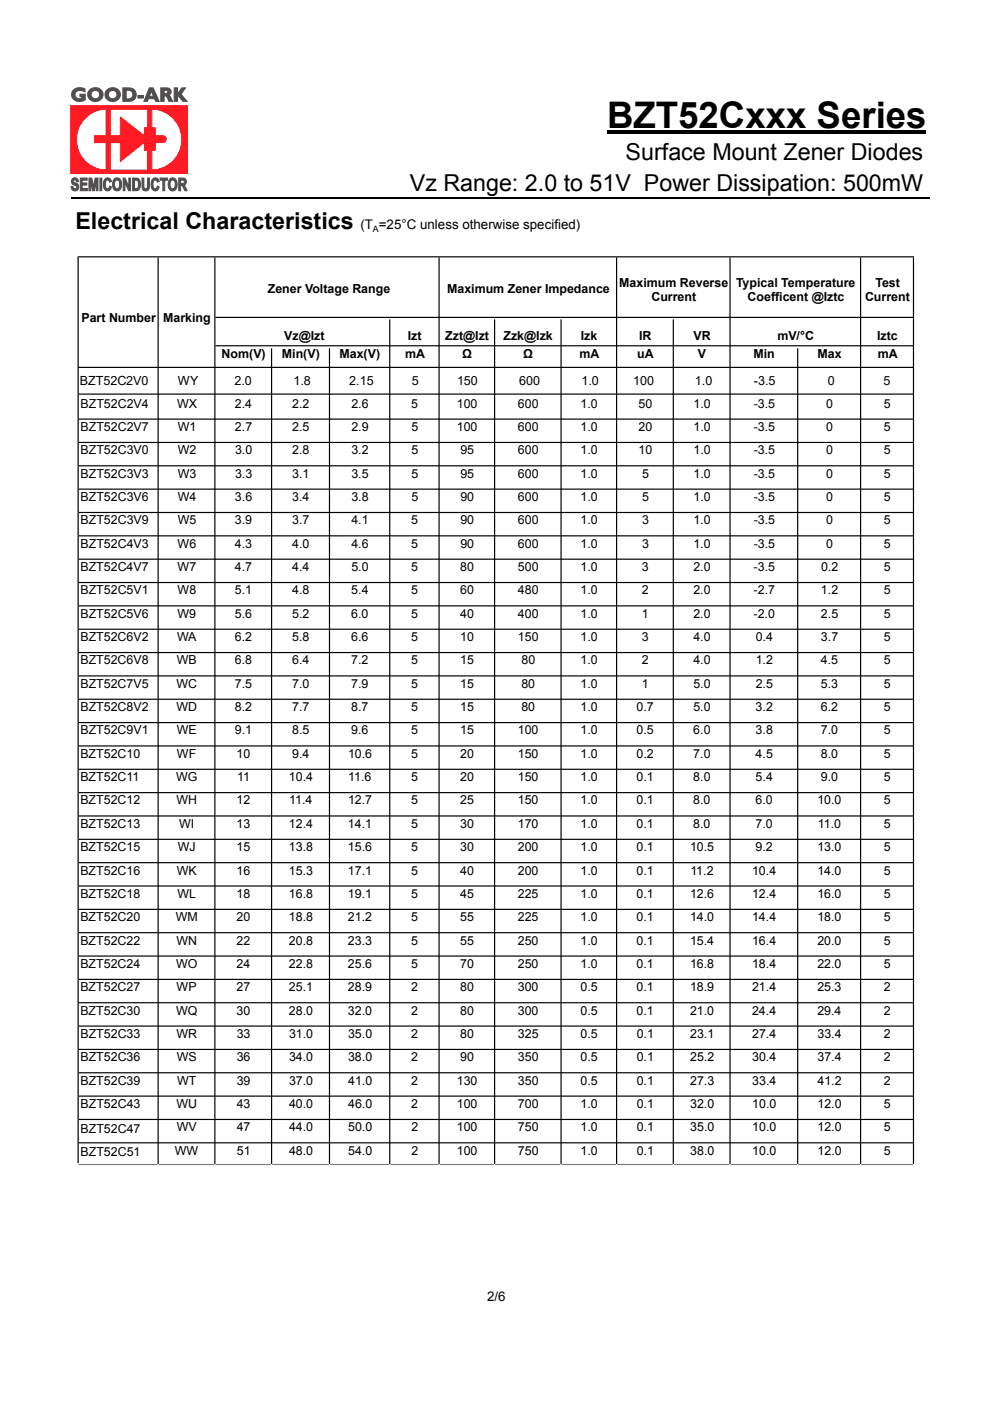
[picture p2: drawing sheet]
<svg xmlns="http://www.w3.org/2000/svg" width="210mm" height="297mm" viewBox="0 0 210 297" stroke-linecap="round" stroke-linejoin="round" font-family="sans-serif">
<g fill="none" stroke="#7f7f7f" stroke-width=".25">
<path d="M16.7 246.9h16.7M33.7 246.9h11.7M45.7 246.9h11.8M57.7 246.9h12.1M70 246.9h12.5M82.8 246.9h10.2M93.3 246.9h11.5M105 246.9h13.9M119.1 246.9h11.6M130.9 246.9h11.8M142.9 246.9h11.8M155 246.9h14.1"/>
<path d="M169.3 246.9h13.1M182.7 246.9h10.9"/>
</g>
<path d="M16.6 54.3v192.3" fill="none" stroke="#000" stroke-width=".26"/>
<g fill="none" stroke="#000" stroke-width=".25">
<path d="M16.7 54.5h177.2M33.5 54.6v192.2M45.6 54.6v192.2M93.1 54.6v192.2M130.8 54.6v192.2M154.8 54.6v192.2M182.5 54.6v192.2M193.7 54.6v192.2M45.7 67.3h148.2M45.7 73.3h148.2M57.6 73.9v172.9M69.9 73.9v172.9"/>
<path d="M82.7 67.7v179.1M104.9 67.7v179.1M119 67.7v179.1M142.8 67.7v179.1M169.2 73.9v172.9M16.7 83.6h177.2M16.7 88.9h177.2M16.7 93.8h177.2M16.7 98.8h177.2M16.7 103.7h177.2M16.7 108.7h177.2M16.7 113.6h177.2"/>
<path d="M16.7 118.6h177.2M16.7 123.5h177.2M16.7 128.5h177.2M16.7 133.4h177.2M16.7 138.4h177.2M16.7 143.3h177.2M16.7 148.3h177.2M16.7 153.2h177.2M16.7 158.2h177.2M16.7 163.1h177.2M16.7 168.1h177.2M16.7 173h177.2"/>
<path d="M16.7 178h177.2M16.7 182.9h177.2M16.7 187.9h177.2M16.7 192.8h177.2M16.7 197.8h177.2M16.7 202.7h177.2M16.7 207.7h177.2M16.7 212.6h177.2M16.7 217.5h177.2M16.7 222.5h177.2M16.7 227.4h177.2M16.7 232.4h177.2"/>
<path d="M16.7 237.3h177.2M16.7 242.3h177.2"/>
</g>
<path d="M128.8 27.6h67.7v.8h-67.7z" fill="#000"/>
<path d="M15 42h182.1" fill="none" stroke="#000" stroke-width=".34"/>
<path d="M15 22.4h24.8v14.4h-24.8zM32.2 23.1v4h.7v1.7h1.6a.74 .74 0 0 1 .7 .6 .74 .74 0 0 1-.6 .8h-1.7v1.7h-.7v4.1a6.3 6.3 0 0 0 6.3-5.8 6.4 6.4 0 0 0-6.3-7.1zM23.4 30.2v5.9h7.9v-4.2h-.7v-1.7l-5.1 4v-4zM18.2 24.9a6.5 6.5 0 0 0-1.6 7 6.5 6.5 0 0 0 5.9 4.2v-5.9h-2.4v-1.4h2.4v-5.7a6.3 6.3 0 0 0-4.3 1.8zM23.4 23.1v5.7h2.1v-4l5.1 3.9v-1.6h.7v-4z" fill="#ff1a24"/>
<path d="M15 22.4h24.8v14.4h-24.8zM18.2 24.9a6.3 6.3 0 0 1 4.3-1.8v5.7h-2.4v1.4h2.4v5.9a6.5 6.5 0 0 1-5.9-4.2 6.5 6.5 0 0 1 1.6-7zM23.4 30.2h2.1v4l5.1-4v1.7h.7v4.2h-7.9zM23.4 23.1h7.9v4h-.7v1.6l-5.1-3.9v4h-2.1zM32.2 23.1a6.5 6.5 0 0 1 6.3 6.5 6.5 6.5 0 0 1-6.3 6.5v-4.2h.7v-1.7h1.7a.74 .74 0 0 0 .6-.8 .74 .74 0 0 0-.7-.6h-1.6v-1.7h-.7z" fill="none" stroke="#ff1a24" stroke-width=".21"/>
<path d="M15.5 19.2a2.18 2.18 0 0 1 2.5-.4v.7a1.27 1.27 0 0 0-2.1 .6 .97 .97 0 0 0 1.5 .7v-.3h-.4v-.5h1.1v1.1a1.7 1.7 0 0 1-2 .3 1.7 1.7 0 0 1-.9-1.8z" fill="#524d52"/>
<path d="M15.5 19.2a2.18 2.18 0 0 1 2.5-.4v.7a1.27 1.27 0 0 0-2.1 .6 .97 .97 0 0 0 1.5 .7v-.3h-.4v-.5h1.1v1.1a1.7 1.7 0 0 1-2 .3 1.7 1.7 0 0 1-.9-1.8z" fill="none" stroke="#524d52" stroke-width=".21"/>
<path d="M19 19a1.55 1.55 0 0 1 2.3 0 1.55 1.55 0 0 1-.1 2.2 1.55 1.55 0 0 1-2.1-.1 1.55 1.55 0 0 1-.1-2.1zM19.3 20.1a.9 .9 0 0 0 1.8 0 .9 .9 0 0 0-1.8 0z" fill="#524d52"/>
<g fill="none" stroke="#524d52" stroke-width=".21">
<path d="M19 19a1.55 1.55 0 0 1 2.3 0 1.55 1.55 0 0 1-.1 2.2 1.55 1.55 0 0 1-2.1-.1 1.55 1.55 0 0 1-.1-2.1z"/>
<circle cx="20.2" cy="20.1" r=".9"/>
</g>
<path d="M22.7 19a1.55 1.55 0 0 1 2.3 0 1.55 1.55 0 0 1-.1 2.2 1.55 1.55 0 0 1-2.1-.1 1.55 1.55 0 0 1-.1-2.1zM23 20.1a.9 .9 0 0 0 1.8 0 .9 .9 0 0 0-1.8 0z" fill="#524d52"/>
<g fill="none" stroke="#524d52" stroke-width=".21">
<path d="M22.7 19a1.55 1.55 0 0 1 2.3-.1 1.55 1.55 0 0 1-.1 2.3 1.55 1.55 0 0 1-2.1-.1 1.55 1.55 0 0 1-.1-2.1z"/>
<circle cx="23.9" cy="20.1" r=".9"/>
</g>
<path d="M26.1 18.6h1.2a1.44 1.44 0 0 1 1.6 1.5 1.44 1.44 0 0 1-1.7 1.4h-1.1zM26.8 19.2v1.8a.99 .99 0 0 0 1.4-.9 .99 .99 0 0 0-1.4-.9z" fill="#524d52"/>
<path d="M26.1 18.6h1.2a1.44 1.44 0 0 1 1.6 1.5 1.44 1.44 0 0 1-1.7 1.4h-1.1zM26.8 19.2a.99 .99 0 0 1 1.4 .9 .99 .99 0 0 1-1.4 .9z" fill="none" stroke="#524d52" stroke-width=".21"/>
<path d="M29.3 20.2h1v.6h-1z" fill="#524d52"/>
<path d="M29.3 20.2h1v.6h-1z" fill="none" stroke="#524d52" stroke-width=".21"/>
<path d="M31.7 18.6h.8l1.3 2.9h-.8l-.2-.6h-1.3l-.2 .6h-.8zM32.1 19.3l-.4 1.1h.9z" fill="#524d52"/>
<path d="M31.7 18.6h.8l1.3 2.9h-.8l-.2-.6h-1.3l-.2 .6h-.8zM32.1 19.3l.5 1.1h-.9z" fill="none" stroke="#524d52" stroke-width=".21"/>
<path d="M34.1 18.6h1.3a.8 .8 0 0 1 .9 .6 .8 .8 0 0 1-.5 1l.8 1.3h-.8l-.2-.6a.69 .69 0 0 0-.8-.6v1.2h-.7zM34.8 19.2v.6h.4a.33 .33 0 0 0 .4-.3 .33 .33 0 0 0-.4-.3z" fill="#524d52"/>
<path d="M34.1 18.6h1.3a.8 .8 0 0 1 .9 .6 .8 .8 0 0 1-.5 1l.8 1.3h-.8l-.2-.6a.69 .69 0 0 0-.8-.6v1.2h-.7zM34.8 19.2h.4a.33 .33 0 0 1 .4 .3 .33 .33 0 0 1-.4 .3h-.4z" fill="none" stroke="#524d52" stroke-width=".21"/>
<path d="M36.9 18.6h.8v1.3l.9-1.3h.7l-.9 1.4 1.3 1.5h-.9l-1.1-1.4v1.4h-.8z" fill="#524d52"/>
<path d="M36.9 18.6h.8v1.3l.9-1.3h.7l-.9 1.4 1.3 1.5h-.9l-1.1-1.4v1.4h-.8z" fill="none" stroke="#524d52" stroke-width=".21"/>
<path d="M15.4 37.9a.76 .76 0 0 1 .8-.1 .76 .76 0 0 1 .4 .7h-.4a.34 .34 0 0 0-.2-.4 .34 .34 0 0 0-.4 .3 .34 .34 0 0 0 .4 .4 .84 .84 0 0 1 .7 .9 .84 .84 0 0 1-.8 .7 .84 .84 0 0 1-.8-.8l.4-.1a.42 .42 0 0 0 .3 .6 .42 .42 0 0 0 .5-.4 .42 .42 0 0 0-.5-.4 .82 .82 0 0 1-.4-1.4z" fill="#524d52"/>
<path d="M15.4 37.9a.76 .76 0 0 1 .8-.1 .76 .76 0 0 1 .4 .7h-.4a.34 .34 0 0 0-.2-.4 .34 .34 0 0 0-.4 .3 .34 .34 0 0 0 .4 .4 .84 .84 0 0 1 .7 .9 .84 .84 0 0 1-.8 .7 .84 .84 0 0 1-.8-.8l.4-.1a.42 .42 0 0 0 .3 .6 .42 .42 0 0 0 .5-.4 .42 .42 0 0 0-.5-.4 .82 .82 0 0 1-.4-1.4z" fill="none" stroke="#524d52" stroke-width=".21"/>
<path d="M17 37.8h1.5v.4h-1.1v.6h1v.4h-1v.8h1.1v.4h-1.5z" fill="#524d52"/>
<path d="M17 37.8h1.5v.4h-1.1v.6h1v.4h-1v.8h1.1v.4h-1.5z" fill="none" stroke="#524d52" stroke-width=".21"/>
<path d="M18.9 37.8h.6l.3 1.8 .4-1.8h.6v2.6h-.4v-2.1l-.4 2.1h-.4l-.4-2.1v2.1h-.3z" fill="#524d52"/>
<path d="M18.9 37.8h.6l.3 1.8 .4-1.8h.6v2.6h-.4v-2.1l-.4 2.1h-.4l-.4-2.1v2.1h-.3zM21.2 37.7h.4v2.7h-.4z" fill="none" stroke="#524d52" stroke-width=".21"/>
<path d="M21.4 37.7v2.7" fill="none" stroke="#524d52" stroke-width=".4"/>
<path d="M22.3 37.9a.79 .79 0 0 1 .9-.1 .79 .79 0 0 1 .4 .7l-.4 .1a.48 .48 0 0 0-.6-.4 .48 .48 0 0 0-.3 .7 .88 .88 0 0 0 .5 1.1l.3-.1 .2-.4 .3 .1a.87 .87 0 0 1-1 .9 .87 .87 0 0 1-.7-1.1l.1-1z" fill="#524d52"/>
<path d="M22.3 37.9a.79 .79 0 0 1 .9-.1 .79 .79 0 0 1 .4 .7l-.4 .1a.48 .48 0 0 0-.6-.4 .48 .48 0 0 0-.3 .7 .88 .88 0 0 0 .5 1.1l.3-.1 .2-.4 .3 .1a.87 .87 0 0 1-1 .9 .87 .87 0 0 1-.7-1.1l.1-1z" fill="none" stroke="#524d52" stroke-width=".21"/>
<path d="M24.2 38a1 1 0 0 1 1.2-.1 1 1 0 0 1 .4 1.2 1.02 1.02 0 0 1-.9 1.4 1.02 1.02 0 0 1-1-1.4zM24.5 38.3a1.01 1.01 0 0 0 .5 1.7 1.1 1.1 0 0 0-.2-1.8z" fill="#524d52"/>
<path d="M24.2 38a1 1 0 0 1 1.2-.1 1 1 0 0 1 .4 1.2 1.02 1.02 0 0 1-.9 1.4 1.02 1.02 0 0 1-1-1.4zM24.5 38.3a.6 .6 0 0 1 .8 .1 .6 .6 0 0 1 .1 .7 .61 .61 0 0 1-.1 .7 .61 .61 0 0 1-.8 .1 1.46 1.46 0 0 1 0-1.6z" fill="none" stroke="#524d52" stroke-width=".21"/>
<path d="M26.1 37.8h.4l.8 1.7v-1.7h.4v2.6h-.4l-.8-1.7v1.7h-.4z" fill="#524d52"/>
<path d="M26.1 37.8h.4l.8 1.7v-1.7h.4v2.6h-.4l-.8-1.7v1.7h-.4z" fill="none" stroke="#524d52" stroke-width=".21"/>
<path d="M28.1 37.8h.7a1.16 1.16 0 0 1 1 1.5 .97 .97 0 0 1-.9 1.1h-.8zM28.5 38.2v1.8a.66 .66 0 0 0 .7-.2 .66 .66 0 0 0 .2-.7 .68 .68 0 0 0-.2-.7 .68 .68 0 0 0-.7-.2z" fill="#524d52"/>
<path d="M28.1 37.8h.8a1.16 1.16 0 0 1 .9 1.5 .97 .97 0 0 1-.9 1.1h-.8zM28.5 38.2a.73 .73 0 0 1 .8 .3 .73 .73 0 0 1 .1 .8 .6 .6 0 0 1-.2 .6 .6 .6 0 0 1-.7 .1z" fill="none" stroke="#524d52" stroke-width=".21"/>
<path d="M30.1 37.8h.4v1.4a.48 .48 0 0 0 .1 .6 .48 .48 0 0 0 .6 .1l.1-2.1h.4v1.4a.94 .94 0 0 1-1 1.3 .97 .97 0 0 1-.6-1.3z" fill="#524d52"/>
<path d="M30.1 37.8h.4v1.4a.48 .48 0 0 0 .1 .6 .48 .48 0 0 0 .6 .1l.1-2.1h.4v1.4a.94 .94 0 0 1-1 1.3 .97 .97 0 0 1-.6-1.3z" fill="none" stroke="#524d52" stroke-width=".21"/>
<path d="M32.4 37.9a.79 .79 0 0 1 .9-.1 .79 .79 0 0 1 .5 .7l-.4 .1a.48 .48 0 0 0-.6-.4 .48 .48 0 0 0-.3 .7 .88 .88 0 0 0 .4 1.1l.3-.1 .2-.4 .4 .1a.87 .87 0 0 1-1 .9 .87 .87 0 0 1-.7-1.1v-1z" fill="#524d52"/>
<path d="M32.4 37.9a.79 .79 0 0 1 .9-.1 .79 .79 0 0 1 .5 .7l-.4 .1a.48 .48 0 0 0-.6-.4 .48 .48 0 0 0-.3 .7 .88 .88 0 0 0 .4 1.1l.3-.1 .2-.4 .4 .1a.87 .87 0 0 1-1 .9 .87 .87 0 0 1-.7-1.1v-1z" fill="none" stroke="#524d52" stroke-width=".21"/>
<path d="M33.9 37.8h1.6v.4h-.6v2.2h-.4v-2.2h-.6z" fill="#524d52"/>
<path d="M33.9 37.8h1.6v.4h-.6v2.2h-.4v-2.2h-.6z" fill="none" stroke="#524d52" stroke-width=".21"/>
<path d="M36 38a1 1 0 0 1 1.2-.1 1 1 0 0 1 .4 1.2 1.01 1.01 0 0 1-.3 1.1 1.01 1.01 0 0 1-1.3 .1 1.98 1.98 0 0 1 0-2.3zM36.3 38.3a1.01 1.01 0 0 0 .4 1.7 1.1 1.1 0 0 0-.1-1.8z" fill="#524d52"/>
<path d="M36 38a1 1 0 0 1 1.2-.1 1 1 0 0 1 .4 1.2 1.01 1.01 0 0 1-.3 1.1 1.01 1.01 0 0 1-1.3 .1 1.98 1.98 0 0 1 0-2.3zM36.3 38.3a.6 .6 0 0 1 .7 0 .6 .6 0 0 1 .2 .8 .61 .61 0 0 1-.2 .7 .61 .61 0 0 1-.7 .1 1.46 1.46 0 0 1 0-1.6z" fill="none" stroke="#524d52" stroke-width=".21"/>
<path d="M37.9 37.8h.8a.76 .76 0 0 1 .8 .6 .76 .76 0 0 1-.5 .8l.7 1.2h-.5l-.5-.9-.3-.2-.1 1.1h-.4zM38.3 38.2v.7h.3a.37 .37 0 0 0 .5-.3 .37 .37 0 0 0-.5-.4z" fill="#524d52"/>
<path d="M37.9 37.8h.8a.76 .76 0 0 1 .8 .6 .76 .76 0 0 1-.5 .8l.7 1.2h-.5l-.5-.9-.3-.2-.1 1.1h-.4zM38.3 38.2h.3a.37 .37 0 0 1 .5 .4 .37 .37 0 0 1-.5 .3h-.3z" fill="none" stroke="#524d52" stroke-width=".21"/>
<path d="M16.5 77.9h177.2" fill="none" stroke="#000" stroke-width=".25"/>
<text font-size="7.8" x="128.8" y="27.2">BZT52Cxxx Series</text>
<g font-size="4.9">
<text x="132.7" y="33.9">Surface Mount Zener Diodes</text>
<text x="86.9" y="40.4">Vz Range: 2.0 to 51V Power Dissipation: 500mW</text>
<text x="16" y="48.5">Electrical Characteristics</text>
</g>
<g font-size="2.8">
<text x="76.4" y="48.5">(T =25°C unless otherwise specified)</text>
<text x="103.3" y="275.8">2/6</text>
</g>
<g font-size="2.7">
<text x="16.9" y="81.7">BZT52C2V0</text>
<text x="37.7" y="81.7">WY</text>
<text x="49.7" y="81.7">2.0</text>
<text x="62.2" y="81.7">1.8</text>
<text x="74.1" y="81.7">2.15</text>
<text x="87.4" y="81.7">5</text>
<text x="96.9" y="81.7">150</text>
<text x="110.1" y="81.7">600</text>
<text x="123.3" y="81.7">1.0</text>
<text x="134.3" y="81.7">100</text>
<text x="147.4" y="81.7">1.0</text>
<text x="159.9" y="81.7">-3.5</text>
<text x="175.6" y="81.7">0</text>
<text x="187.4" y="81.7">5</text>
</g>
<g font-size="2.6">
<text x="56.8" y="62.2">Zener Voltage Range</text>
<text x="94.8" y="62.2">Maximum Zener Impedance</text>
<text x="131.4" y="60.8">Maximum Reverse</text>
<text x="138.2" y="63.9">Current</text>
<text x="156.1" y="60.8">Typical Temperature</text>
<text x="158.6" y="63.9">Coefficent @Iztc</text>
<text x="183.5" y="63.9">Current</text>
<text x="185.7" y="60.8">Test</text>
<text x="17.3" y="68.2">Part Number Marking</text>
<text x="47" y="75.8">Nom(V)</text>
<text x="59.8" y="75.8">Min(V)</text>
<text x="60.3" y="72.1">Vz@Izt</text>
<text x="72" y="75.8">Max(V)</text>
<text x="85.9" y="75.8">mA</text>
<text x="86.5" y="72.1">Izt</text>
<text x="94.4" y="72.1">Zzt@Izt</text>
<text x="98" y="75.8">Ω</text>
<text x="106.8" y="72.1">Zzk@Izk</text>
<text x="111" y="75.8">Ω</text>
<text x="122.9" y="75.8">mA</text>
<text x="123.2" y="72.1">Izk</text>
<text x="135.2" y="75.8">uA</text>
<text x="135.5" y="72.1">IR</text>
<text x="147.1" y="72.1">VR</text>
<text x="148" y="75.8">V</text>
<text x="159.8" y="75.8">Min</text>
<text x="164.9" y="72.1">mV/°C</text>
<text x="173.4" y="75.8">Max</text>
<text x="186" y="72.1">Iztc</text>
<text x="186.2" y="75.8">mA</text>
<text x="17.1" y="86.4">BZT52C2V4</text>
<text x="37.6" y="86.4">WX</text>
<text x="49.8" y="86.4">2.4</text>
<text x="62" y="86.4">2.2</text>
<text x="74.5" y="86.4">2.6</text>
<text x="87.2" y="86.4">5</text>
<text x="96.9" y="86.4">100</text>
<text x="109.9" y="86.4">600</text>
<text x="123.1" y="86.4">1.0</text>
<text x="135.4" y="86.4">50</text>
<text x="147.1" y="86.4">1.0</text>
<text x="159.9" y="86.4">-3.5</text>
<text x="175.2" y="86.4">0</text>
<text x="187.5" y="86.4">5</text>
<text x="17.1" y="91.4">BZT52C2V7</text>
<text x="37.7" y="91.4">W1</text>
<text x="49.8" y="91.4">2.7</text>
<text x="62" y="91.4">2.5</text>
<text x="74.5" y="91.4">2.9</text>
<text x="87.2" y="91.4">5</text>
<text x="96.9" y="91.4">100</text>
<text x="109.9" y="91.4">600</text>
<text x="123.1" y="91.4">1.0</text>
<text x="135.4" y="91.4">20</text>
<text x="147.1" y="91.4">1.0</text>
<text x="159.9" y="91.4">-3.5</text>
<text x="175.2" y="91.4">0</text>
<text x="187.5" y="91.4">5</text>
<text x="17.1" y="96.3">BZT52C3V0</text>
<text x="17.1" y="101.3">BZT52C3V3</text>
<text x="37.7" y="96.3">W2</text>
<text x="37.7" y="101.3">W3</text>
<text x="49.8" y="96.3">3.0</text>
<text x="49.8" y="101.3">3.3</text>
<text x="62" y="96.3">2.8</text>
<text x="62" y="101.3">3.1</text>
<text x="74.5" y="96.3">3.2</text>
<text x="74.5" y="101.3">3.5</text>
<text x="87.2" y="96.3">5</text>
<text x="87.2" y="101.3">5</text>
<text x="97.6" y="96.3">95</text>
<text x="97.6" y="101.3">95</text>
<text x="109.9" y="96.3">600</text>
<text x="109.9" y="101.3">600</text>
<text x="123.1" y="96.3">1.0</text>
<text x="123.1" y="101.3">1.0</text>
<text x="135.4" y="96.3">10</text>
<text x="136.2" y="101.3">5</text>
<text x="147.1" y="101.3">1.0</text>
<text x="147.1" y="96.3">1.0</text>
<text x="159.9" y="101.3">-3.5</text>
<text x="159.9" y="96.3">-3.5</text>
<text x="175.2" y="101.3">0</text>
<text x="175.2" y="96.3">0</text>
<text x="187.5" y="101.3">5</text>
<text x="187.5" y="96.3">5</text>
<text x="17.1" y="106.2">BZT52C3V6</text>
<text x="37.7" y="106.2">W4</text>
<text x="49.8" y="106.2">3.6</text>
<text x="62" y="106.2">3.4</text>
<text x="74.5" y="106.2">3.8</text>
<text x="87.2" y="106.2">5</text>
<text x="97.6" y="106.2">90</text>
<text x="109.9" y="106.2">600</text>
<text x="123.1" y="106.2">1.0</text>
<text x="136.2" y="106.2">5</text>
<text x="147.1" y="106.2">1.0</text>
<text x="159.9" y="106.2">-3.5</text>
<text x="175.2" y="106.2">0</text>
<text x="187.5" y="106.2">5</text>
<text x="17.1" y="111.2">BZT52C3V9</text>
<text x="37.7" y="111.2">W5</text>
<text x="49.8" y="111.2">3.9</text>
<text x="62" y="111.2">3.7</text>
<text x="74.5" y="111.2">4.1</text>
<text x="87.2" y="111.2">5</text>
<text x="97.6" y="111.2">90</text>
<text x="109.9" y="111.2">600</text>
<text x="123.1" y="111.2">1.0</text>
<text x="136.2" y="111.2">3</text>
<text x="147.1" y="111.2">1.0</text>
<text x="159.9" y="111.2">-3.5</text>
<text x="175.2" y="111.2">0</text>
<text x="187.5" y="111.2">5</text>
<text x="17.1" y="116.1">BZT52C4V3</text>
<text x="37.7" y="116.1">W6</text>
<text x="49.8" y="116.1">4.3</text>
<text x="62" y="116.1">4.0</text>
<text x="74.5" y="116.1">4.6</text>
<text x="87.2" y="116.1">5</text>
<text x="97.6" y="116.1">90</text>
<text x="109.9" y="116.1">600</text>
<text x="123.1" y="116.1">1.0</text>
<text x="136.2" y="116.1">3</text>
<text x="147.1" y="116.1">1.0</text>
<text x="159.9" y="116.1">-3.5</text>
<text x="175.2" y="116.1">0</text>
<text x="187.5" y="116.1">5</text>
<text x="17.1" y="121.1">BZT52C4V7</text>
<text x="37.7" y="121.1">W7</text>
<text x="49.8" y="121.1">4.7</text>
<text x="62" y="121.1">4.4</text>
<text x="74.5" y="121.1">5.0</text>
<text x="87.2" y="121.1">5</text>
<text x="97.6" y="121.1">80</text>
<text x="109.9" y="121.1">500</text>
<text x="123.1" y="121.1">1.0</text>
<text x="136.2" y="121.1">3</text>
<text x="147.1" y="121.1">2.0</text>
<text x="159.9" y="121.1">-3.5</text>
<text x="174.1" y="121.1">0.2</text>
<text x="187.5" y="121.1">5</text>
<text x="17.1" y="131">BZT52C5V6</text>
<text x="17.1" y="126">BZT52C5V1</text>
<text x="37.7" y="131">W9</text>
<text x="37.7" y="126">W8</text>
<text x="49.8" y="131">5.6</text>
<text x="49.8" y="126">5.1</text>
<text x="62" y="131">5.2</text>
<text x="62" y="126">4.8</text>
<text x="74.5" y="131">6.0</text>
<text x="74.5" y="126">5.4</text>
<text x="87.2" y="131">5</text>
<text x="87.2" y="126">5</text>
<text x="97.6" y="131">40</text>
<text x="97.6" y="126">60</text>
<text x="109.8" y="131">400</text>
<text x="109.9" y="126">480</text>
<text x="123.1" y="131">1.0</text>
<text x="123.1" y="126">1.0</text>
<text x="136.2" y="131">1</text>
<text x="136.2" y="126">2</text>
<text x="147.1" y="131">2.0</text>
<text x="147.1" y="126">2.0</text>
<text x="159.8" y="131">-2.0</text>
<text x="159.8" y="126">-2.7</text>
<text x="174.1" y="131">2.5</text>
<text x="174.1" y="126">1.2</text>
<text x="187.5" y="131">5</text>
<text x="187.5" y="126">5</text>
<text x="17.1" y="135.9">BZT52C6V2</text>
<text x="37.5" y="135.9">WA</text>
<text x="49.8" y="135.9">6.2</text>
<text x="62" y="135.9">5.8</text>
<text x="74.5" y="135.9">6.6</text>
<text x="87.2" y="135.9">5</text>
<text x="97.6" y="135.9">10</text>
<text x="109.8" y="135.9">150</text>
<text x="123.1" y="135.9">1.0</text>
<text x="136.2" y="135.9">3</text>
<text x="147.1" y="135.9">4.0</text>
<text x="160.3" y="135.9">0.4</text>
<text x="174.1" y="135.9">3.7</text>
<text x="187.5" y="135.9">5</text>
<text x="17.1" y="140.9">BZT52C6V8</text>
<text x="37.5" y="140.9">WB</text>
<text x="49.8" y="140.9">6.8</text>
<text x="62" y="140.9">6.4</text>
<text x="74.5" y="140.9">7.2</text>
<text x="87.2" y="140.9">5</text>
<text x="97.6" y="140.9">15</text>
<text x="110.6" y="140.9">80</text>
<text x="123.1" y="140.9">1.0</text>
<text x="136.2" y="140.9">2</text>
<text x="147.1" y="140.9">4.0</text>
<text x="160.3" y="140.9">1.2</text>
<text x="174.1" y="140.9">4.5</text>
<text x="187.5" y="140.9">5</text>
<text x="17.1" y="145.8">BZT52C7V5</text>
<text x="37.4" y="145.8">WC</text>
<text x="49.8" y="145.8">7.5</text>
<text x="62" y="145.8">7.0</text>
<text x="74.5" y="145.8">7.9</text>
<text x="87.2" y="145.8">5</text>
<text x="97.6" y="145.8">15</text>
<text x="110.6" y="145.8">80</text>
<text x="123.1" y="145.8">1.0</text>
<text x="136.2" y="145.8">1</text>
<text x="147.1" y="145.8">5.0</text>
<text x="160.3" y="145.8">2.5</text>
<text x="174.1" y="145.8">5.3</text>
<text x="187.5" y="145.8">5</text>
<text x="17.1" y="155.7">BZT52C9V1</text>
<text x="17.1" y="150.8">BZT52C8V2</text>
<text x="37.4" y="150.8">WD</text>
<text x="37.5" y="155.7">WE</text>
<text x="49.8" y="155.7">9.1</text>
<text x="49.8" y="150.8">8.2</text>
<text x="62" y="155.7">8.5</text>
<text x="62" y="150.8">7.7</text>
<text x="74.5" y="155.7">9.6</text>
<text x="74.5" y="150.8">8.7</text>
<text x="87.2" y="155.7">5</text>
<text x="87.2" y="150.8">5</text>
<text x="97.6" y="155.7">15</text>
<text x="97.6" y="150.8">15</text>
<text x="109.8" y="155.7">100</text>
<text x="110.6" y="150.8">80</text>
<text x="123.1" y="155.7">1.0</text>
<text x="123.1" y="150.8">1.0</text>
<text x="135" y="155.7">0.5</text>
<text x="135" y="150.8">0.7</text>
<text x="147.1" y="155.7">6.0</text>
<text x="147.1" y="150.8">5.0</text>
<text x="160.3" y="155.7">3.8</text>
<text x="160.3" y="150.8">3.2</text>
<text x="174.1" y="155.7">7.0</text>
<text x="174.1" y="150.8">6.2</text>
<text x="187.5" y="155.7">5</text>
<text x="187.5" y="150.8">5</text>
<text x="17" y="160.7">BZT52C10</text>
<text x="37.5" y="160.7">WF</text>
<text x="50.2" y="160.7">10</text>
<text x="62" y="160.7">9.4</text>
<text x="73.8" y="160.7">10.6</text>
<text x="87.2" y="160.7">5</text>
<text x="97.6" y="160.7">20</text>
<text x="109.8" y="160.7">150</text>
<text x="123.1" y="160.7">1.0</text>
<text x="135" y="160.7">0.2</text>
<text x="147.1" y="160.7">7.0</text>
<text x="160.3" y="160.7">4.5</text>
<text x="174.1" y="160.7">8.0</text>
<text x="187.5" y="160.7">5</text>
<text x="17" y="165.6">BZT52C11</text>
<text x="37.3" y="165.6">WG</text>
<text x="50.3" y="165.6">11</text>
<text x="61.3" y="165.6">10.4</text>
<text x="73.9" y="165.6">11.6</text>
<text x="87.2" y="165.6">5</text>
<text x="97.6" y="165.6">20</text>
<text x="109.8" y="165.6">150</text>
<text x="123.1" y="165.6">1.0</text>
<text x="135" y="165.6">0.1</text>
<text x="147.1" y="165.6">8.0</text>
<text x="160.3" y="165.6">5.4</text>
<text x="174.1" y="165.6">9.0</text>
<text x="187.5" y="165.6">5</text>
<text x="17" y="170.6">BZT52C12</text>
<text x="37.4" y="170.6">WH</text>
<text x="50.2" y="170.6">12</text>
<text x="61.3" y="170.6">11.4</text>
<text x="73.8" y="170.6">12.7</text>
<text x="87.2" y="170.6">5</text>
<text x="97.6" y="170.6">25</text>
<text x="109.8" y="170.6">150</text>
<text x="123.1" y="170.6">1.0</text>
<text x="135" y="170.6">0.1</text>
<text x="147.1" y="170.6">8.0</text>
<text x="160.3" y="170.6">6.0</text>
<text x="173.4" y="170.6">10.0</text>
<text x="187.5" y="170.6">5</text>
<text x="17" y="175.5">BZT52C13</text>
<text x="38" y="175.5">WI</text>
<text x="50.2" y="175.5">13</text>
<text x="61.3" y="175.5">12.4</text>
<text x="73.8" y="175.5">14.1</text>
<text x="87.2" y="175.5">5</text>
<text x="97.6" y="175.5">30</text>
<text x="109.8" y="175.5">170</text>
<text x="123.1" y="175.5">1.0</text>
<text x="135" y="175.5">0.1</text>
<text x="147" y="175.5">8.0</text>
<text x="160.3" y="175.5">7.0</text>
<text x="173.5" y="175.5">11.0</text>
<text x="187.5" y="175.5">5</text>
<text x="17" y="180.5">BZT52C15</text>
<text x="17" y="185.4">BZT52C16</text>
<text x="37.5" y="185.4">WK</text>
<text x="37.7" y="180.5">WJ</text>
<text x="50.2" y="180.5">15</text>
<text x="50.2" y="185.4">16</text>
<text x="61.3" y="180.5">13.8</text>
<text x="61.3" y="185.4">15.3</text>
<text x="73.8" y="180.5">15.6</text>
<text x="73.8" y="185.4">17.1</text>
<text x="87.2" y="180.5">5</text>
<text x="87.2" y="185.4">5</text>
<text x="97.6" y="180.5">30</text>
<text x="97.6" y="185.4">40</text>
<text x="109.8" y="180.5">200</text>
<text x="109.8" y="185.4">200</text>
<text x="123.1" y="180.5">1.0</text>
<text x="123.1" y="185.4">1.0</text>
<text x="135" y="180.5">0.1</text>
<text x="135" y="185.4">0.1</text>
<text x="146.4" y="180.5">10.5</text>
<text x="146.4" y="185.4">11.2</text>
<text x="159.5" y="185.4">10.4</text>
<text x="160.3" y="180.5">9.2</text>
<text x="173.4" y="185.4">14.0</text>
<text x="173.4" y="180.5">13.0</text>
<text x="187.5" y="185.4">5</text>
<text x="187.5" y="180.5">5</text>
<text x="17" y="190.4">BZT52C18</text>
<text x="37.7" y="190.4">WL</text>
<text x="50.2" y="190.4">18</text>
<text x="61.3" y="190.4">16.8</text>
<text x="73.8" y="190.4">19.1</text>
<text x="87.2" y="190.4">5</text>
<text x="97.6" y="190.4">45</text>
<text x="109.8" y="190.4">225</text>
<text x="123.1" y="190.4">1.0</text>
<text x="135" y="190.4">0.1</text>
<text x="146.4" y="190.4">12.6</text>
<text x="159.5" y="190.4">12.4</text>
<text x="173.4" y="190.4">16.0</text>
<text x="187.5" y="190.4">5</text>
<text x="17" y="195.3">BZT52C20</text>
<text x="37.3" y="195.3">WM</text>
<text x="50.2" y="195.3">20</text>
<text x="61.3" y="195.3">18.8</text>
<text x="73.8" y="195.3">21.2</text>
<text x="87.2" y="195.3">5</text>
<text x="97.6" y="195.3">55</text>
<text x="109.8" y="195.3">225</text>
<text x="123.1" y="195.3">1.0</text>
<text x="135" y="195.3">0.1</text>
<text x="146.4" y="195.3">14.0</text>
<text x="159.5" y="195.3">14.4</text>
<text x="173.4" y="195.3">18.0</text>
<text x="187.5" y="195.3">5</text>
<text x="17" y="200.3">BZT52C22</text>
<text x="37.4" y="200.3">WN</text>
<text x="50.2" y="200.3">22</text>
<text x="61.3" y="200.3">20.8</text>
<text x="73.8" y="200.3">23.3</text>
<text x="87.2" y="200.3">5</text>
<text x="97.6" y="200.3">55</text>
<text x="109.8" y="200.3">250</text>
<text x="123.1" y="200.3">1.0</text>
<text x="135" y="200.3">0.1</text>
<text x="146.4" y="200.3">15.4</text>
<text x="159.5" y="200.3">16.4</text>
<text x="173.4" y="200.3">20.0</text>
<text x="187.5" y="200.3">5</text>
<text x="17" y="205.2">BZT52C24</text>
<text x="37.3" y="205.2">WO</text>
<text x="50.2" y="205.2">24</text>
<text x="61.3" y="205.2">22.8</text>
<text x="73.8" y="205.2">25.6</text>
<text x="87.2" y="205.2">5</text>
<text x="97.6" y="205.2">70</text>
<text x="109.8" y="205.2">250</text>
<text x="123.1" y="205.2">1.0</text>
<text x="135" y="205.2">0.1</text>
<text x="146.4" y="205.2">16.8</text>
<text x="159.5" y="205.2">18.4</text>
<text x="173.4" y="205.2">22.0</text>
<text x="187.5" y="205.2">5</text>
<text x="17" y="210.2">BZT52C27</text>
<text x="17" y="215.1">BZT52C30</text>
<text x="37.3" y="215.1">WQ</text>
<text x="37.5" y="210.2">WP</text>
<text x="50.2" y="210.2">27</text>
<text x="50.2" y="215.1">30</text>
<text x="61.3" y="210.2">25.1</text>
<text x="61.3" y="215.1">28.0</text>
<text x="73.8" y="210.2">28.9</text>
<text x="73.8" y="215.1">32.0</text>
<text x="87.2" y="210.2">2</text>
<text x="87.2" y="215.1">2</text>
<text x="97.6" y="210.2">80</text>
<text x="97.6" y="215.1">80</text>
<text x="109.8" y="210.2">300</text>
<text x="109.8" y="215.1">300</text>
<text x="123.1" y="210.2">0.5</text>
<text x="123.1" y="215.1">0.5</text>
<text x="135" y="210.2">0.1</text>
<text x="135" y="215.1">0.1</text>
<text x="146.4" y="210.2">18.9</text>
<text x="146.4" y="215.1">21.0</text>
<text x="159.5" y="210.2">21.4</text>
<text x="159.5" y="215.1">24.4</text>
<text x="173.4" y="210.2">25.3</text>
<text x="173.4" y="215.1">29.4</text>
<text x="187.5" y="210.2">2</text>
<text x="187.5" y="215.1">2</text>
<text x="17.1" y="220.1">BZT52C33</text>
<text x="37.4" y="220.1">WR</text>
<text x="50.2" y="220.1">33</text>
<text x="61.3" y="220.1">31.0</text>
<text x="73.8" y="220.1">35.0</text>
<text x="87.2" y="220.1">2</text>
<text x="97.6" y="220.1">80</text>
<text x="109.9" y="220.1">325</text>
<text x="123.1" y="220.1">0.5</text>
<text x="135" y="220.1">0.1</text>
<text x="146.4" y="220.1">23.1</text>
<text x="159.5" y="220.1">27.4</text>
<text x="173.4" y="220.1">33.4</text>
<text x="187.5" y="220.1">2</text>
<text x="17.1" y="225">BZT52C36</text>
<text x="37.5" y="225">WS</text>
<text x="50.2" y="225">36</text>
<text x="61.3" y="225">34.0</text>
<text x="73.8" y="225">38.0</text>
<text x="87.2" y="225">2</text>
<text x="97.6" y="225">90</text>
<text x="109.9" y="225">350</text>
<text x="123.1" y="225">0.5</text>
<text x="135" y="225">0.1</text>
<text x="146.4" y="225">25.2</text>
<text x="159.5" y="225">30.4</text>
<text x="173.4" y="225">37.4</text>
<text x="187.5" y="225">2</text>
<text x="17.1" y="230">BZT52C39</text>
<text x="37.6" y="230">WT</text>
<text x="50.2" y="230">39</text>
<text x="61.3" y="230">37.0</text>
<text x="73.8" y="230">41.0</text>
<text x="87.2" y="230">2</text>
<text x="96.9" y="230">130</text>
<text x="109.9" y="230">350</text>
<text x="123.1" y="230">0.5</text>
<text x="135" y="230">0.1</text>
<text x="146.4" y="230">27.3</text>
<text x="159.5" y="230">33.4</text>
<text x="173.4" y="230">41.2</text>
<text x="187.5" y="230">2</text>
<text x="17.1" y="234.9">BZT52C43</text>
<text x="37.4" y="234.9">WU</text>
<text x="37.5" y="239.9">WV</text>
<text x="50.2" y="234.9">43</text>
<text x="50.2" y="239.9">47</text>
<text x="61.3" y="234.9">40.0</text>
<text x="61.3" y="239.9">44.0</text>
<text x="73.8" y="234.9">46.0</text>
<text x="73.8" y="239.9">50.0</text>
<text x="87.2" y="234.9">2</text>
<text x="87.2" y="239.9">2</text>
<text x="96.9" y="234.9">100</text>
<text x="96.9" y="239.9">100</text>
<text x="109.9" y="234.9">700</text>
<text x="109.9" y="239.9">750</text>
<text x="123.1" y="234.9">1.0</text>
<text x="123.1" y="239.9">1.0</text>
<text x="135.1" y="234.9">0.1</text>
<text x="135.1" y="239.9">0.1</text>
<text x="146.4" y="234.9">32.0</text>
<text x="146.4" y="239.9">35.0</text>
<text x="159.5" y="234.9">10.0</text>
<text x="159.6" y="239.9">10.0</text>
<text x="173.4" y="234.9">12.0</text>
<text x="173.4" y="239.9">12.0</text>
<text x="187.5" y="234.9">5</text>
<text x="187.5" y="239.9">5</text>
<text x="17.1" y="240.2">BZT52C47</text>
<text x="17.1" y="245.2">BZT52C51</text>
<text x="37.1" y="244.8">WW</text>
<text x="50.2" y="244.8">51</text>
<text x="61.3" y="244.8">48.0</text>
<text x="73.8" y="244.8">54.0</text>
<text x="87.2" y="244.8">2</text>
<text x="96.9" y="244.8">100</text>
<text x="109.9" y="244.8">750</text>
<text x="123.2" y="244.8">1.0</text>
<text x="135.1" y="244.8">0.1</text>
<text x="146.4" y="244.8">38.0</text>
<text x="159.6" y="244.8">10.0</text>
<text x="173.4" y="244.8">12.0</text>
<text x="187.5" y="244.8">5</text>
</g>
<text font-size="1.9" x="79.1" y="49.3">A</text>
</svg>
